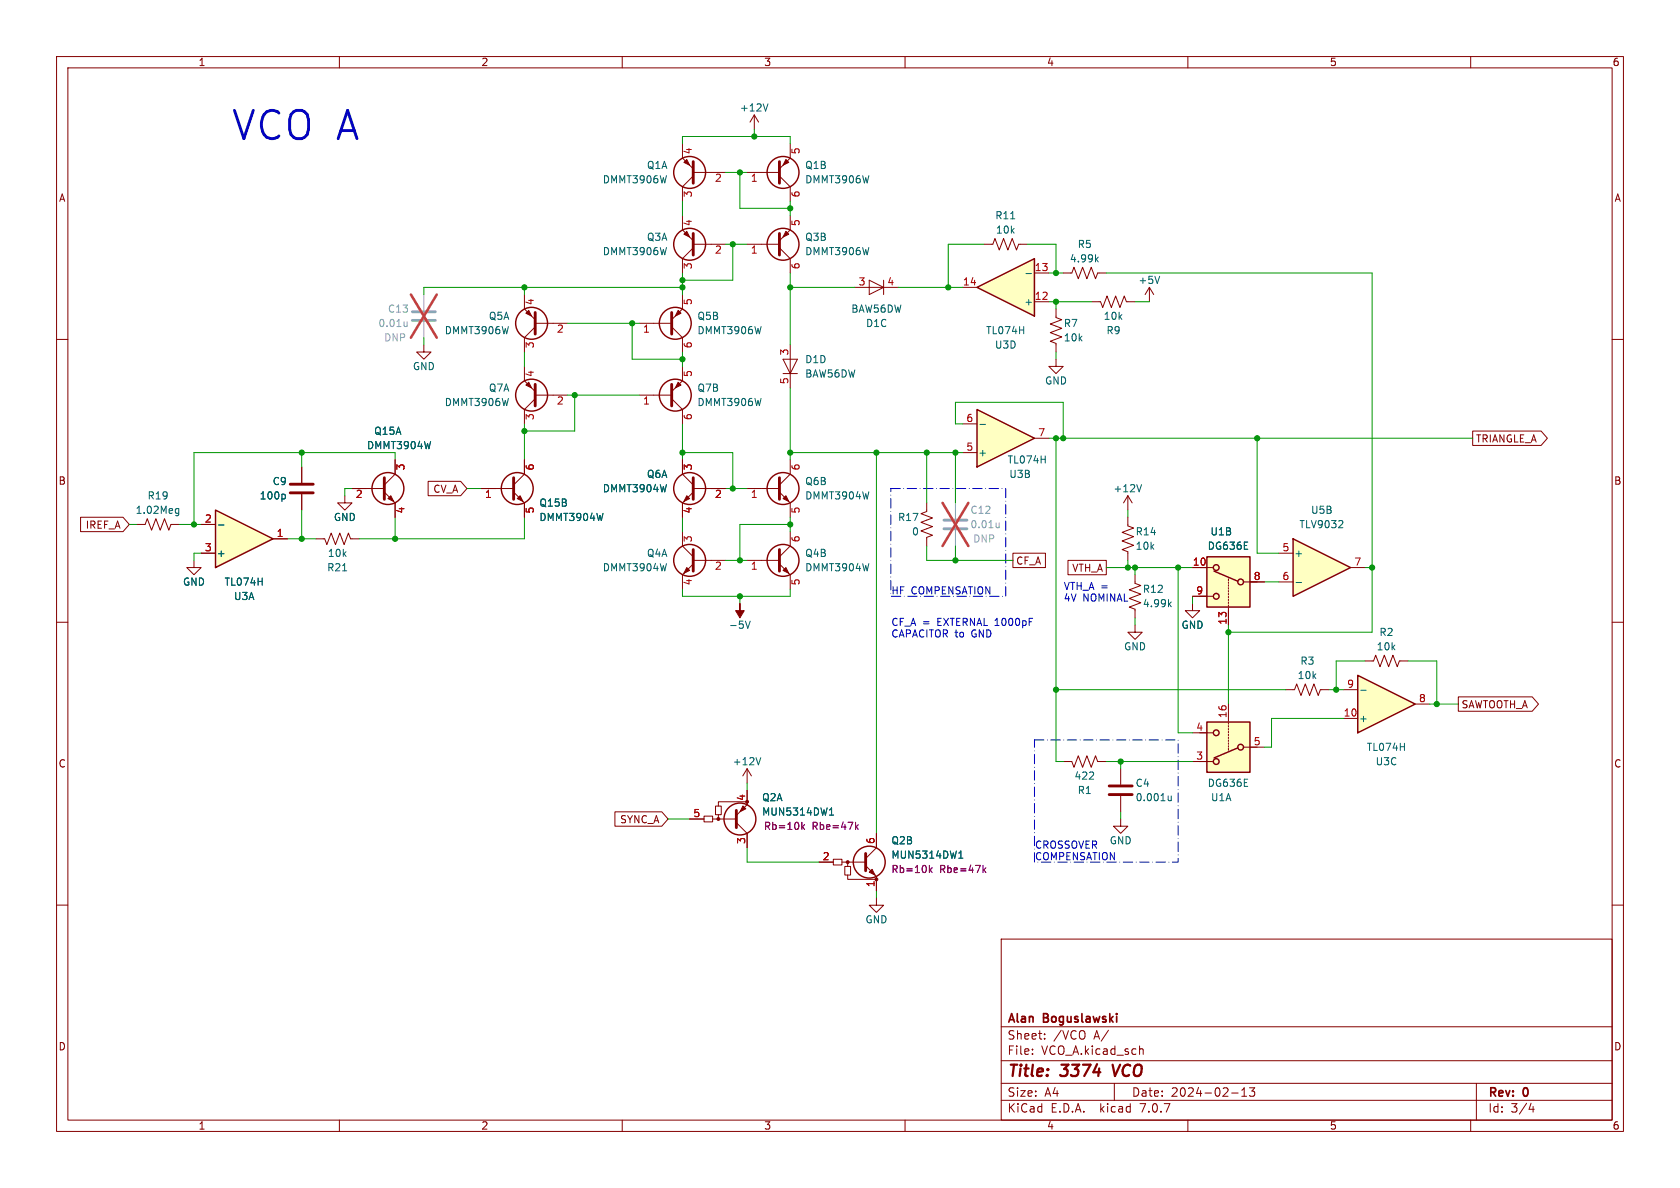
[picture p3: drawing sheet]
<svg xmlns="http://www.w3.org/2000/svg" width="297mm" height="210mm" viewBox="0 0 297 210" stroke-linecap="round" stroke-linejoin="round" font-family="sans-serif">
<g fill="none" stroke="#840000" stroke-width=".18">
<path d="M10 10h277v190h-277zM12 12h273v186h-273zM60 10v2M110 10v2M160 10v2M210 10v2M260 10v2M10 60h2M92.7 52.1v2.5l1.9 1.9M94.6 57.2h5.7M94.6 57.8l-1.9 1.9v2.5M151.1 50.8h7.6"/>
<path d="M153.7 49.5l2.5 1.3-2.5 1.3zM156.2 49.5v2.6M285 60h2M92.7 64.8v2.5l1.9 1.9M94.6 70.5l-1.9 1.9v2.5M94.6 69.9h5.7M138.4 63.5h2.6l-1.3 2.5zM138.4 66h2.6M139.7 61v7.6M132.1 86.4h5.7M137.8 87l1.9 1.9v2.5M139.7 81.3v2.5l-1.9 1.9"/>
<path d="M199.4 91.4v1.6l1 .3-2 .8 2 .8-2 .7 2 .8-2 .8 1 .3v1.6M10 110h2M285 110h2M198.1 135.9v2.8M210.8 129.5h3.6M210.8 134.6h3.6M217.2 124.5v3M217.2 127.8v.2M217.2 128.3v.2M217.2 128.8v.2M217.2 129.3v.2M217.2 129.8v.2"/>
<path d="M217.2 130.3v.3M217.2 130.8v.3M217.2 131.3v.3M217.2 131.8v.3M217.2 132.3v.3M220 132.1h3.5M227.3 121.9h1.6l.3-1 .8 2 .8-2 .7 2 .8-2 .7 2 .4-1h1.5M10 160h2M198.1 144.8v1.3h1.3l-1.3 1.2-1.3-1.2h1.3M198.1 140.7v2.8M285 160h2M177 166h108v32h-108z"/>
<path d="M60 198v2M110 198v2M160 198v2M177 194.5h108M177 191.5h108M177 187.5h108M177 181.5h108M182.5 186.3v.1M182.5 185.5v.1M184.7 183.6v.1M184.7 182.8v.1M197 191.5v3"/>
<path d="M201.5 185.5h.5l.1 .9M210 198v2M217.7 193.2h1.2M219.5 193.8h.9M219.5 192.7l.5-.4v1.5M220.9 192.3h.9l-.5 .6 .4 .1v.7l-.2 .1h-.4l-.2-.1M260 198v2M261 191.5v6.5M270.7 195l-.4 1.1h.9M271 195.6v1"/>
</g>
<path d="M196.7 188.2l.4 2" fill="none" stroke="#840000" stroke-width=".4"/>
<path d="M94.6 55.2v3.9M94.6 67.9v3.9M137.8 84.5v3.8M196.1 138.9h4.1M196.1 140.5h4.1" fill="none" stroke="#840000" stroke-width=".51"/>
<g fill="#840000" stroke="#840000" stroke-width=".18">
<path d="M138.4 88.1l.5-.5 .5 1z"/>
<path d="M93 55.4l.5-.5 .5 1z"/>
<path d="M93.5 67.6l.5 1-1-.5z"/>
</g>
<g fill="none" stroke="#840000" stroke-width=".25">
<path d="M213.4 127.6h7.6v8.9h-7.6zM218.8 132.2l-4.2 1.8"/>
<circle cx="94" cy="57.1" r="2.82"/>
<circle cx="94" cy="69.8" r="2.82"/>
<circle cx="138.4" cy="86.4" r="2.82"/>
<circle cx="215" cy="129.5" r=".51"/>
<circle cx="215" cy="134.6" r=".51"/>
<circle cx="219.3" cy="132.1" r=".51"/>
</g>
<path d="M207.1 140.7v.8M207.1 141.4l-.2 .1h-.3" fill="none" stroke="#006464" stroke-width=".18"/>
<path d="M72.9 56.6h4.1M72.9 55.1h4.1" fill="none" stroke="#a1a1a1" stroke-width=".51"/>
<path d="M74.9 52.1v2.8M74.9 56.9v2.8" fill="none" stroke="#a1a1a1" stroke-width=".18"/>
<path d="M72 56.9v.8M72 57.6l-.4 .1" fill="none" stroke="#989898" stroke-width=".18"/>
<path d="M72.6 52.1l4.6 7.6M77.2 52.1l-4.6 7.6" fill="none" stroke="#eb3a3d" stroke-width=".46"/>
<path d="M213.4 127.6h7.6v8.9h-7.6z" fill="#ffffc2" stroke="#ffffc2" stroke-width=".18"/>
<path d="M228.6 95.3l10.2 5-10.2 5.1z" fill="#ffffc2"/>
<g fill="none" stroke="#840000" stroke-width=".25">
<path d="M213.4 98.4h7.6v8.9h-7.6zM228.6 95.3l10.2 5-10.2 5.1zM214.6 101l4.2 1.7"/>
<circle cx="121.9" cy="30.5" r="2.82"/>
<circle cx="138.4" cy="30.5" r="2.82"/>
<circle cx="119.4" cy="57.1" r="2.82"/>
<circle cx="121.9" cy="43.2" r="2.82"/>
<circle cx="119.4" cy="69.8" r="2.82"/>
<circle cx="68.6" cy="86.4" r="2.82"/>
<circle cx="91.4" cy="86.4" r="2.82"/>
<circle cx="138.4" cy="99.1" r="2.82"/>
<circle cx="215" cy="105.4" r=".51"/>
<circle cx="215" cy="100.3" r=".51"/>
<circle cx="219.3" cy="102.9" r=".51"/>
<circle cx="153.7" cy="152.4" r="2.82"/>
</g>
<g fill="none" stroke="#840000" stroke-width=".18">
<path d="M120.6 38.1v2.5l2 1.9M120.6 25.4v2.5l2 1.9M122.6 31.1l-2 1.9v2.6M122.6 30.5h5.7M132.1 30.5h5.7M137.8 31.1l1.9 1.9v2.6M139.7 25.4v2.5l-1.9 1.9M113 57.2h5.7M118.7 57.8l1.9 1.9v2.5M120.6 52.1v2.5l-1.9 1.9M122.6 43.8l-2 1.9v2.6M122.6 43.2h5.7"/>
<path d="M74.9 61v1.2h1.3l-1.3 1.3-1.2-1.3h1.2M113 69.9h5.7M118.7 70.5l1.9 1.9v2.5M120.6 64.8v2.5l-1.9 1.9M61 87.6v1.3h1.2l-1.2 1.3-1.3-1.3h1.3M62.2 86.4h5.7M67.9 87l1.9 1.9v2.5M69.8 81.3v2.5l-1.9 1.9M85.1 86.4h5.7M90.8 87l1.9 1.9v2.5M92.7 81.3v2.5l-1.9 1.9M132.1 99.1h5.7"/>
<path d="M137.8 99.7l1.9 1.9v2.5M139.7 94v2.5l-1.9 1.9M163.8 88.9v1.5l-1 .4 2 .8-2 .7 2 .8-2 .8 2 .7-1 .4v1.5M199.4 87.6l-.8 1.3M199.4 87.6v2.6M199.4 87.6l.8 1.3M226.1 97.8h2.5M210.8 106.7v1.3h1.3l-1.3 1.2-1.3-1.2h1.3M210.8 100.3h3.6M210.8 105.4h3.6M217.2 102.4v.2M217.2 102.9v.2"/>
<path d="M217.2 103.4v.2M217.2 103.9v.2M217.2 104.4v.2M217.2 104.9v.3M217.2 105.4v.3M217.2 105.9v.3M217.2 106.4v.3M217.2 106.9v.3M217.2 107.4v3.1M220 102.9h3.5M226.1 102.9h2.5M238.8 100.3h2.5"/>
<path d="M241.3 116.8h1.5l.4-1 .8 2.1 .7-2.1 .8 2.1 .8-2.1 .7 2.1 .4-1.1h1.5M144.8 152.4h2.5M147.3 151.9h1.5v1h-1.5zM148.8 152.4h4.1M149.4 153.2h1v1.5h-1zM149.9 154.7v.7h5M149.9 152.4v.8M153 153l1.9 1.9v2.6M154.9 147.3v2.6l-1.9 1.9"/>
</g>
<path d="M201.8 85.7l-.4 1.2M237.3 92.1l.1 .2-.1 .3-.7 .7h.8M131.8 109.8l.4 1.3 .4-1.3M229.1 103h1M169.5 151.7h.7M169.6 150.7l.3-.3v1.3" fill="none" stroke="#006464" stroke-width=".18"/>
<path d="M122.6 28.6v3.8M137.8 28.6v3.8M118.7 55.2v3.9M122.6 41.3v3.8M118.7 67.9v3.9M67.9 84.5v3.8M90.8 84.5v3.8M137.8 97.2v3.8M153 150.9v3" fill="none" stroke="#840000" stroke-width=".51"/>
<g fill="#840000" stroke="#840000" stroke-width=".18">
<path d="M68.6 88.1l.5-.5 .5 1z"/>
<path d="M138.9 28.2l.5 .5-1 .5z"/>
<path d="M91.4 88.1l.5-.5 .6 1z"/>
<path d="M153.7 154.2l.5-.5 .5 1z"/>
<path d="M119.9 67.6l.5 .5-1 .5z"/>
<path d="M119.9 54.9l.5 .5-1 .5z"/>
<path d="M120.9 41.4l.5-.5 .5 1z"/>
<path d="M130.8 106.7v1.3h.8l-.8 1.2-.8-1.2h.8z"/>
<path d="M138.4 100.8l.5-.5 .5 1z"/>
<path d="M120.9 28.7l.5-.5 .5 1z"/>
<circle cx="149.9" cy="152.4" r=".25"/>
<circle cx="154.9" cy="155.4" r=".25"/>
</g>
<path d="M166.9 93.5h4M166.9 91.9h4" fill="none" stroke="#a1a1a1" stroke-width=".51"/>
<path d="M168.9 88.9v2.8M168.9 93.7v2.8" fill="none" stroke="#a1a1a1" stroke-width=".18"/>
<path d="M176.6 92.4v.9M176.6 93.2l-.3 .1" fill="none" stroke="#989898" stroke-width=".18"/>
<path d="M166.6 88.9l4.6 7.6M171.2 88.9l-4.6 7.6" fill="none" stroke="#eb3a3d" stroke-width=".46"/>
<path d="M164.3 153v1.2M164.4 153.8l.4 .4M164.8 153.4l-.5 .5M173.9 153.8l.4 .4M174.3 153.4l-.5 .5" fill="none" stroke="#840084" stroke-width=".18"/>
<path d="M213.4 98.4h7.6v8.9h-7.6z" fill="#ffffc2" stroke="#ffffc2" stroke-width=".18"/>
<path d="M240 119.4l10.2 5.1-10.2 5z" fill="#ffffc2"/>
<g fill="none" stroke="#840000" stroke-width=".25">
<path d="M240 119.4l10.2 5.1-10.2 5z"/>
<circle cx="121.9" cy="86.4" r="2.82"/>
<circle cx="121.9" cy="99.1" r="2.82"/>
<circle cx="130.8" cy="144.8" r="2.82"/>
</g>
<g fill="none" stroke="#840000" stroke-width=".18">
<path d="M133.3 20.3l-.7 1.3M133.3 20.3v2.6M133.3 20.3l.8 1.3M174 43.2h1.5l.4-1 .8 2 .7-2 .8 2 .7-2 .8 2 .4-1h1.5M186.7 54.6v1.5l1 .4-2 .8 2 .7-2 .8 2 .8-2 .7 1 .4v1.5M188 48.3h1.5l.4-1.1 .7 2.1 .8-2.1 .8 2.1 .7-2.1 .8 2.1 .4-1h1.5M193 53.3h1.6l.3 1.1 .8-2.1 .8 2.1 .7-2.1 .8 2.1 .8-2.1 .3 1h1.6M203.2 50.8l-.8 1.3M203.2 50.8v2.5M203.2 50.8l.8 1.3M186.7 63.5v1.3h1.3l-1.3 1.2-1.3-1.2h1.3M120.6 81.3v2.5l2 1.9"/>
<path d="M120.6 94v2.5l2 1.9M122.6 87l-2 1.9v2.5M122.6 99.7l-2 1.9v2.5M122.6 86.4h5.7M122.6 99.1h5.7M132.1 139.7v2.5l-1.9 1.9M132.1 135.9v2.5M132.1 135.9l-.8 1.3M132.1 135.9l.7 1.3M237.5 127h2.5M237.5 121.9h2.5M250.2 124.5h2.5"/>
<path d="M121.9 144.8h2.6M124.5 144.3h1.5v1h-1.5zM126 144.8h4M126.5 142.5h1v1.5h-1zM127 144v.8M130.2 145.4l1.9 1.9v2.6M132.1 141.7h-5.1v.8M154.9 158.8v1.2h1.3l-1.3 1.3-1.2-1.3h1.2"/>
</g>
<path d="M135.8 18.4l-.5 1.2M178.7 38.7h.7M193.8 45.8l.4 .5M194.2 45.5l-.5 .4M205 48.8l-.4 1.3M134.5 133.9l-.4 1.3M240.6 122h.9M146.6 144.1h.8M146.8 143.1l.2-.3v1.3" fill="none" stroke="#006464" stroke-width=".18"/>
<g fill="#840000" stroke="#840000" stroke-width=".18">
<path d="M131.3 142.5l.6 .5-1.1 .5z"/>
<path d="M121.4 87.6l.5 .5-1 .5z"/>
<path d="M121.4 100.3l.5 .5-1 .5z"/>
<circle cx="127" cy="144.8" r=".25"/>
</g>
<path d="M122.6 84.5v3.8M122.6 97.2v3.8M130.2 143.3v3" fill="none" stroke="#840000" stroke-width=".51"/>
<path d="M141.8 145.4v1.2M141.9 146.1l.3 .5M142.2 145.8l-.4 .5M151.4 146.1l.3 .5M151.7 145.8l-.4 .5" fill="none" stroke="#840084" stroke-width=".18"/>
<path d="M172.7 50.8l10.2-5.1v10.2z" fill="#ffffc2"/>
<path d="M172.7 50.8l10.2-5.1v10.2z" fill="none" stroke="#840000" stroke-width=".25"/>
<path d="M170.2 50.8h2.5M182.9 53.3h2.5M182.9 48.3h2.5" fill="none" stroke="#840000" stroke-width=".18"/>
<path d="M181.4 48.4h1" fill="none" stroke="#006464" stroke-width=".18"/>
<path d="M172.7 72.4l10.2 5.1-10.2 5.1z" fill="#ffffc2"/>
<path d="M172.7 72.4l10.2 5.1-10.2 5.1z" fill="none" stroke="#840000" stroke-width=".25"/>
<path d="M170.2 74.9h2.5M182.9 77.5h2.5M55.9 95.3h1.5l.4 1 .7-2.1 .8 2.1 .8-2.1 .7 2.1 .8-2.1 .4 1.1h1.5M170.2 80h2.5" fill="none" stroke="#840000" stroke-width=".18"/>
<path d="M173.2 75h1M60.6 100.9h.7" fill="none" stroke="#006464" stroke-width=".18"/>
<path d="M38.1 90.2l10.2 5.1-10.2 5z" fill="#ffffc2"/>
<g fill="none" stroke="#840000" stroke-width=".25">
<path d="M38.1 90.2l10.2 5.1-10.2 5z"/>
<circle cx="138.4" cy="43.2" r="2.82"/>
</g>
<g fill="none" stroke="#840000" stroke-width=".18">
<path d="M139.7 38.1v2.5l-1.9 1.9M132.1 43.2h5.7M137.8 43.8l1.9 1.9v2.6M260.3 76.2h12.1l1.2 1.3-1.2 1.2h-12.1zM14.2 91.4h7.5l1.2 1.3-1.2 1.3h-7.5zM24.1 92.7h1.6l.3-1 .8 2 .8-2 .7 2 .8-2 .7 2 .4-1h1.5M34.3 99.1v1.2h1.3l-1.3 1.3-1.3-1.3h1.3M35.6 92.7h2.5M35.6 97.8h2.5M48.3 95.3h2.5M53.3 82.6v2.7M53.3 87.4v2.8"/>
<path d="M62.2 86.4h2.6M69.8 81.3v2.5M69.8 88.9v2.5M75.7 85.1h5.7l1.1 1.3-1.1 1.2h-5.7zM85.1 86.4h2.5M92.7 81.3v2.5M92.7 88.9v2.5M120.6 81.3v2.5M120.6 88.9v2.5M125.7 86.4h2.6M179.1 97.8h5.7v2.5h-5.7zM188.8 99.1h6.8v2.5h-6.8z"/>
<path d="M200.7 101.6v1.5l1 .4-2.1 .8 2.1 .7-2.1 .8 2.1 .8-2.1 .7 1.1 .4v1.5M200.7 110.5v1.3h1.2l-1.2 1.2-1.3-1.2h1.3M210.8 100.3h2.6M210.8 105.4h2.6M217.2 108v2.5M221 102.9h2.5M132.1 139.7v2.5M188 134.6h1.5l.4 1 .7-2 .8 2 .8-2 .7 2 .8-2 .4 1h1.5M257.8 123.2h13.1l1.1 1.3-1.1 1.2h-13.1zM108.7 143.5h8.3l1.1 1.3-1.1 1.3h-8.3zM121.9 144.8h2.6M132.1 147.3v2.6"/>
<path d="M144.8 152.4h2.5M154.9 147.3v2.6M154.9 154.9v2.6"/>
</g>
<g fill="none" stroke="#006464" stroke-width=".18">
<path d="M31.2 89.9l.4 .1M31.6 89.9v1l-.1 .2-.3 .1M31.6 90.7h-.4M38.6 92.8h1M50.2 87.4l.2 .2v.4l-.2 .2M206.7 106.8l.4 .5M207.1 106.4l-.5 .5M192.6 137.7h.7M193.3 136.6v.4M146.6 144.1h.8M146.8 143.1l.2-.3v1.3M169.5 151.7h.7"/>
<path d="M169.6 150.7l.3-.3v1.3"/>
</g>
<path d="M137.8 41.3v3.8M51.3 87.1h4.1M51.3 85.6h4.1" fill="none" stroke="#840000" stroke-width=".51"/>
<path d="M138.9 40.9l.5 .5-1 .5z" fill="#840000" stroke="#840000" stroke-width=".18"/>
<path d="M157.5 86.4h20.3v19h-20.3v-19M182.9 130.8h25.4v21.6h-25.4v-21.6" fill="none" stroke="#0000c2" stroke-width=".18" stroke-dasharray="1.7 .6 0 .6"/>
<g fill="none" stroke="#009600" stroke-width=".18">
<path d="M120.6 25.4v-1.3h19.1v1.3M120.6 35.6v2.5M128.3 30.5h3.8M130.8 30.5v6.3h8.9M133.3 22.9v1.2M139.7 35.6v2.5M74.9 59.7v1.3M92.7 50.8v1.3M100.3 57.2h12.7M111.8 57.2v6.3h8.8M120.6 48.3v3.8M120.6 50.8h-45.7v1.3"/>
<path d="M128.3 43.2h3.8M129.5 43.2v6.3h-8.9M139.7 50.8h11.4M139.7 48.3v12.7M158.7 50.8h11.5M174 43.2h-6.4v7.6M181.6 43.2h5.1v5.1M185.4 48.3h2.6M185.4 53.3h7.6M186.7 53.3v1.3M195.6 48.3h47v63.5h-25.4M200.7 53.3h2.5"/>
<path d="M92.7 62.2v2.6M92.7 74.9v6.4M100.3 69.9h12.7M101.6 69.9v6.3h-8.9M120.6 62.2v2.6M120.6 74.9v6.4M139.7 68.6v12.7M170.2 74.9h-1.3v-3.8h19.1v6.4M185.4 77.5h74.9M186.7 62.2v1.3M186.7 77.5v57.1h1.3M222.2 77.5v20.3h3.9"/>
<path d="M22.9 92.7h1.2M31.7 92.7h3.9M35.6 97.8h-1.3v1.3M50.8 95.3h5.1M53.3 80v2.6M53.3 90.2v5.1M62.2 86.4h-1.2v1.2M69.8 81.3v-1.3h-35.5v12.7M69.8 91.4v3.9M82.5 86.4h2.6M92.7 91.4v3.9h-29.2M120.6 80h8.9v6.4"/>
<path d="M120.6 91.4v2.6M128.3 86.4h3.8M128.3 99.1h3.8M139.7 80h30.5M139.7 92.7h-8.9v6.4M139.7 91.4v2.6M154.9 80v67.3M163.8 96.5v2.6h15.3M163.8 80v8.9M168.9 80v8.9M168.9 96.5v2.6M199.4 90.2v1.2"/>
<path d="M199.4 99.1v1.2M120.6 104.1v1.3h19.1v-1.3M130.8 105.4v1.3M195.6 100.3h15.2M200.7 100.3v1.3M200.7 109.2v1.3M208.3 100.3v29.2h2.5M210.8 105.4v1.3M217.2 110.5v14M223.5 102.9h2.6M241.3 116.8h-5.1v5.1M241.3 100.3h1.3"/>
<path d="M248.9 116.8h5.1v7.7M132.1 138.4v1.3M186.7 121.9h40.6M195.6 134.6h15.2M198.1 134.6v1.3M234.9 121.9h2.6M237.5 127h-12.7v5.1h-1.3M252.7 124.5h5.1M118.1 144.8h3.8M132.1 149.9v2.5h12.7M154.9 157.5v1.3M198.1 143.5v1.3"/>
</g>
<path d="M141.8 145.4v1.2M141.9 146.1l.3 .5M142.2 145.8l-.4 .5M151.4 146.1l.3 .5M151.7 145.8l-.4 .5M164.3 153v1.2M164.4 153.8l.4 .4M164.8 153.4l-.5 .5M173.9 153.8l.4 .4M174.3 153.4l-.5 .5" fill="none" stroke="#840084" stroke-width=".18"/>
<g fill="#009600" stroke="#009600" stroke-width=".18">
<circle cx="154.9" cy="80" r=".46"/>
<circle cx="139.7" cy="50.8" r=".46"/>
<circle cx="120.6" cy="63.5" r=".46"/>
<circle cx="130.8" cy="105.4" r=".46"/>
<circle cx="130.8" cy="99.1" r=".46"/>
<circle cx="129.5" cy="86.4" r=".46"/>
<circle cx="139.7" cy="92.7" r=".46"/>
<circle cx="139.7" cy="80" r=".46"/>
<circle cx="217.2" cy="111.8" r=".46"/>
<circle cx="222.2" cy="77.5" r=".46"/>
<circle cx="254" cy="124.5" r=".46"/>
<circle cx="242.6" cy="100.3" r=".46"/>
<circle cx="236.2" cy="121.9" r=".46"/>
<circle cx="120.6" cy="80" r=".46"/>
<circle cx="101.6" cy="69.9" r=".46"/>
<circle cx="111.8" cy="57.2" r=".46"/>
<circle cx="92.7" cy="76.2" r=".46"/>
<circle cx="92.7" cy="50.8" r=".46"/>
<circle cx="186.7" cy="77.5" r=".46"/>
<circle cx="168.9" cy="80" r=".46"/>
<circle cx="168.9" cy="99.1" r=".46"/>
<circle cx="163.8" cy="80" r=".46"/>
<circle cx="186.7" cy="53.3" r=".46"/>
<circle cx="186.7" cy="48.3" r=".46"/>
<circle cx="188" cy="77.5" r=".46"/>
<circle cx="167.6" cy="50.8" r=".46"/>
<circle cx="69.8" cy="95.3" r=".46"/>
<circle cx="34.3" cy="92.7" r=".46"/>
<circle cx="53.3" cy="95.3" r=".46"/>
<circle cx="53.3" cy="80" r=".46"/>
<circle cx="186.7" cy="121.9" r=".46"/>
<circle cx="200.7" cy="100.3" r=".46"/>
<circle cx="199.4" cy="100.3" r=".46"/>
<circle cx="198.1" cy="134.6" r=".46"/>
<circle cx="208.3" cy="100.3" r=".46"/>
<circle cx="129.5" cy="43.2" r=".46"/>
<circle cx="120.6" cy="49.5" r=".46"/>
<circle cx="120.6" cy="50.8" r=".46"/>
<circle cx="133.3" cy="24.1" r=".46"/>
<circle cx="130.8" cy="30.5" r=".46"/>
<circle cx="139.7" cy="36.8" r=".46"/>
</g>
<text font-size="7" fill="#0000c2" x="40.6" y="25.2">VCO A</text>
<g font-size="2.8" fill="#840000">
<text x="178" y="190.9">Title:</text>
<text x="187.7" y="190.9">3374</text>
<text x="197.6" y="190.9">VCO</text>
</g>
<g font-size="2.1" fill="#840000">
<text x="178" y="184">Sheet:</text>
<text x="178" y="181.2">Alan</text>
<text x="184.5" y="181.2">Boguslawski</text>
<text x="186.2" y="184">/VCO</text>
<text x="193.5" y="184">A/</text>
<text x="178" y="186.7">File:</text>
<text x="184.1" y="186.7">VCO_A.kicad_sch</text>
<text x="178" y="196.9">KiCad</text>
<text x="178" y="194.1">Size:</text>
<text x="184.7" y="194.1">A4</text>
<text x="185.7" y="196.9">E.D.A.</text>
<text x="194.6" y="196.9">kicad</text>
<text x="200" y="194.1">Date:</text>
<text x="201.8" y="196.9">7.0.7</text>
<text x="207" y="194.1">2024-02-13</text>
<text x="263" y="194.3">Rev:</text>
<text x="263" y="196.9">Id:</text>
<text x="267.1" y="196.9">3/4</text>
<text x="269.4" y="194.3">0</text>
</g>
<g font-size="1.8" fill="#840000">
<text x="35" y="11.9">1</text>
<text x="85" y="11.9">2</text>
<text x="135" y="11.9">3</text>
<text x="185" y="11.9">4</text>
<text x="235" y="11.9">5</text>
<text x="285" y="11.9">6</text>
<text x="10.3" y="35.9">A</text>
<text x="285.3" y="35.9">A</text>
<text x="260.8" y="78.4">TRIANGLE_A</text>
<text x="10.3" y="85.9">B</text>
<text x="76.5" y="87.3">CV_A</text>
<text x="285.3" y="85.9">B</text>
<text x="15.1" y="93.7">IREF_A</text>
<text x="179.5" y="100">CF_A</text>
<text x="189.5" y="101.3">VTH_A</text>
<text x="258.3" y="125.4">SAWTOOTH_A</text>
<text x="10.3" y="135.9">C</text>
<text x="285.3" y="135.9">C</text>
<text x="109.5" y="145.7">SYNC_A</text>
<text x="10.3" y="185.9">D</text>
<text x="285.3" y="185.9">D</text>
<text x="35" y="199.9">1</text>
<text x="85" y="199.9">2</text>
<text x="135" y="199.9">3</text>
<text x="185" y="199.9">4</text>
<text x="235" y="199.9">5</text>
<text x="285" y="199.9">6</text>
</g>
<g font-size="1.8" fill="#006464">
<text x="130.7" y="19.9">+12V</text>
<text x="106.5" y="32.6">DMMT3906W</text>
<text x="114.3" y="30.1">Q1A</text>
<text x="142.2" y="30.1">Q1B</text>
<text x="142.2" y="32.6">DMMT3906W</text>
<text x="175.9" y="39">R11</text>
<text x="176" y="41.5">10k</text>
<text x="106.5" y="45.3">DMMT3906W</text>
<text x="114.3" y="42.8">Q3A</text>
<text x="142.2" y="42.8">Q3B</text>
<text x="142.2" y="45.3">DMMT3906W</text>
<text x="189" y="46.6">4.99k</text>
<text x="190.4" y="44">R5</text>
<text x="201.2" y="50.4">+5V</text>
<text x="78.5" y="59.3">DMMT3906W</text>
<text x="86.3" y="56.7">Q5A</text>
<text x="123.2" y="56.7">Q5B</text>
<text x="123.2" y="59.3">DMMT3906W</text>
<text x="150.4" y="55.5">BAW56DW</text>
<text x="153" y="58">D1C</text>
<text x="174.2" y="59.3">TL074H</text>
<text x="181" y="54.2">+</text>
<text x="188" y="58">R7</text>
<text x="195" y="56.7">10k</text>
<text x="195.5" y="59.3">R9</text>
<text x="72.9" y="65.6">GND</text>
<text x="142.2" y="64.4">D1D</text>
<text x="175.8" y="61.8">U3D</text>
<text x="188" y="60.6">10k</text>
<text x="78.5" y="72">DMMT3906W</text>
<text x="86.3" y="69.4">Q7A</text>
<text x="123.2" y="69.4">Q7B</text>
<text x="123.2" y="72">DMMT3906W</text>
<text x="142.2" y="66.9">BAW56DW</text>
<text x="184.7" y="68.2">GND</text>
<text x="66" y="77.1">Q15A</text>
<text x="64.8" y="79.6">DMMT3904W</text>
<text x="172.8" y="80.9">+</text>
<text x="178" y="82.1">TL074H</text>
<text x="26" y="88.5">R19</text>
<text x="45.8" y="88.5">100p</text>
<text x="48.1" y="86">C9</text>
<text x="95.3" y="89.8">Q15B</text>
<text x="106.5" y="87.2">DMMT3904W</text>
<text x="114.3" y="84.7">Q6A</text>
<text x="142.2" y="86">Q6B</text>
<text x="142.2" y="88.5">DMMT3904W</text>
<text x="178.3" y="84.7">U3B</text>
<text x="196.7" y="87.2">+12V</text>
<text x="23.9" y="91">1.02Meg</text>
<text x="58.9" y="92.3">GND</text>
<text x="95.3" y="92.3">DMMT3904W</text>
<text x="158.7" y="92.3">R17</text>
<text x="161.1" y="94.8">0</text>
<text x="200.7" y="94.8">R14</text>
<text x="213.9" y="94.8">U1B</text>
<text x="229.6" y="93.6">TLV9032</text>
<text x="231.7" y="91">U5B</text>
<text x="38.2" y="98.7">+</text>
<text x="57.7" y="101.2">R21</text>
<text x="57.9" y="98.7">10k</text>
<text x="106.5" y="101.2">DMMT3904W</text>
<text x="114.3" y="98.7">Q4A</text>
<text x="142.2" y="98.7">Q4B</text>
<text x="142.2" y="101.2">DMMT3904W</text>
<text x="200.7" y="97.4">10k</text>
<text x="213.4" y="97.4">DG636E</text>
<text x="228.7" y="98.7">+</text>
<text x="32.3" y="103.7">GND</text>
<text x="39.6" y="103.7">TL074H</text>
<text x="41.3" y="106.3">U3A</text>
<text x="201.9" y="105">R12</text>
<text x="201.9" y="107.5">4.99k</text>
<text x="128.8" y="111.4">-5V</text>
<text x="208.8" y="111.4">GND</text>
<text x="243.8" y="112.6">R2</text>
<text x="198.6" y="115.2">GND</text>
<text x="229.8" y="117.7">R3</text>
<text x="243.3" y="115.2">10k</text>
<text x="229.3" y="120.2">10k</text>
<text x="240.2" y="127.9">+</text>
<text x="129.4" y="135.5">+12V</text>
<text x="241.5" y="132.9">TL074H</text>
<text x="243.1" y="135.5">U3C</text>
<text x="134.6" y="141.8">Q2A</text>
<text x="189.9" y="138">422</text>
<text x="190.4" y="140.6">R1</text>
<text x="200.7" y="139.3">C4</text>
<text x="200.7" y="141.8">0.001u</text>
<text x="213.4" y="139.3">DG636E</text>
<text x="214" y="141.8">U1A</text>
<text x="134.6" y="144.4">MUN5314DW1</text>
<text x="157.5" y="149.5">Q2B</text>
<text x="196.1" y="149.5">GND</text>
<text x="157.5" y="152">MUN5314DW1</text>
<text x="152.9" y="163.4">GND</text>
</g>
<g font-size="1.8" fill="#a90000">
<text x="122.6" y="27.4" transform="rotate(-90 122.6 27.4)">4</text>
<text x="141.7" y="27.4" transform="rotate(-90 141.7 27.4)">5</text>
<text x="122.6" y="35" transform="rotate(-90 122.6 35)">3</text>
<text x="126.3" y="32.5">2</text>
<text x="132.6" y="32.5">1</text>
<text x="141.7" y="35" transform="rotate(-90 141.7 35)">6</text>
<text x="122.6" y="40.1" transform="rotate(-90 122.6 40.1)">4</text>
<text x="141.7" y="40.1" transform="rotate(-90 141.7 40.1)">5</text>
<text x="122.6" y="47.7" transform="rotate(-90 122.6 47.7)">3</text>
<text x="126.3" y="45.2">2</text>
<text x="132.6" y="45.2">1</text>
<text x="141.7" y="47.7" transform="rotate(-90 141.7 47.7)">6</text>
<text x="151.7" y="50.5">3</text>
<text x="156.8" y="50.5">4</text>
<text x="170.1" y="50.5">14</text>
<text x="182.8" y="53.1">12</text>
<text x="182.8" y="48">13</text>
<text x="94.7" y="54" transform="rotate(-90 94.7 54)">4</text>
<text x="98.4" y="59.1">2</text>
<text x="113.6" y="59.1">1</text>
<text x="122.6" y="54" transform="rotate(-90 122.6 54)">5</text>
<text x="94.7" y="61.7" transform="rotate(-90 94.7 61.7)">3</text>
<text x="122.6" y="61.7" transform="rotate(-90 122.6 61.7)">6</text>
<text x="139.4" y="62.9" transform="rotate(-90 139.4 62.9)">3</text>
<text x="94.7" y="66.7" transform="rotate(-90 94.7 66.7)">4</text>
<text x="98.4" y="71.8">2</text>
<text x="113.6" y="71.8">1</text>
<text x="122.6" y="66.7" transform="rotate(-90 122.6 66.7)">5</text>
<text x="139.4" y="68" transform="rotate(-90 139.4 68)">5</text>
<text x="94.7" y="74.4" transform="rotate(-90 94.7 74.4)">3</text>
<text x="122.6" y="74.4" transform="rotate(-90 122.6 74.4)">6</text>
<text x="170.7" y="74.7">6</text>
<text x="183.4" y="77.2">7</text>
<text x="71.8" y="83.3" transform="rotate(-90 71.8 83.3)">3</text>
<text x="94.7" y="83.3" transform="rotate(-90 94.7 83.3)">6</text>
<text x="122.6" y="83.3" transform="rotate(-90 122.6 83.3)">3</text>
<text x="141.7" y="83.3" transform="rotate(-90 141.7 83.3)">6</text>
<text x="170.7" y="79.8">5</text>
<text x="62.8" y="88.3">2</text>
<text x="85.7" y="88.3">1</text>
<text x="126.3" y="88.3">2</text>
<text x="132.6" y="88.3">1</text>
<text x="36.1" y="92.5">2</text>
<text x="48.8" y="95">1</text>
<text x="71.8" y="90.9" transform="rotate(-90 71.8 90.9)">4</text>
<text x="94.7" y="90.9" transform="rotate(-90 94.7 90.9)">5</text>
<text x="122.6" y="96" transform="rotate(-90 122.6 96)">3</text>
<text x="122.6" y="90.9" transform="rotate(-90 122.6 90.9)">4</text>
<text x="141.7" y="96" transform="rotate(-90 141.7 96)">6</text>
<text x="141.7" y="90.9" transform="rotate(-90 141.7 90.9)">5</text>
<text x="36.1" y="97.5">3</text>
<text x="126.3" y="101">2</text>
<text x="132.6" y="101">1</text>
<text x="210.8" y="100.1">10</text>
<text x="226.6" y="97.5">5</text>
<text x="239.3" y="100.1">7</text>
<text x="122.6" y="103.6" transform="rotate(-90 122.6 103.6)">4</text>
<text x="141.7" y="103.6" transform="rotate(-90 141.7 103.6)">5</text>
<text x="211.4" y="105.2">9</text>
<text x="221.5" y="102.6">8</text>
<text x="226.6" y="102.6">6</text>
<text x="216.9" y="110.5" transform="rotate(-90 216.9 110.5)">13</text>
<text x="238.1" y="121.7">9</text>
<text x="250.8" y="124.2">8</text>
<text x="211.4" y="129.3">4</text>
<text x="216.9" y="127" transform="rotate(-90 216.9 127)">16</text>
<text x="221.5" y="131.8">5</text>
<text x="237.4" y="126.7">10</text>
<text x="211.4" y="134.4">3</text>
<text x="131.8" y="141.7" transform="rotate(-90 131.8 141.7)">4</text>
<text x="122.5" y="144.5">5</text>
<text x="131.8" y="149.3" transform="rotate(-90 131.8 149.3)">3</text>
<text x="154.7" y="149.3" transform="rotate(-90 154.7 149.3)">6</text>
<text x="145.3" y="152.1">2</text>
<text x="154.7" y="156.9" transform="rotate(-90 154.7 156.9)">1</text>
</g>
<g font-size="1.8" fill="#989898">
<text x="66.8" y="58">0.01u</text>
<text x="68.5" y="55.5">C13</text>
<text x="171.5" y="93.6">0.01u</text>
<text x="171.5" y="91">C12</text>
</g>
<g font-size="1.8" fill="#a1a1a1">
<text x="67.8" y="60.6">DNP</text>
<text x="172" y="96.1">DNP</text>
</g>
<g font-size="1.8" fill="#0000c2">
<text x="157.5" y="105.2">HF COMPENSATION</text>
<text x="188" y="104.4">VTH_A =</text>
<text x="188" y="106.4">4V</text>
<text x="191.4" y="106.4">NOMINAL</text>
<text x="157.5" y="110.7">CF_A =</text>
<text x="157.5" y="112.8">CAPACITOR to</text>
<text x="165.8" y="110.7">EXTERNAL 1000pF</text>
<text x="171.9" y="112.8">GND</text>
<text x="182.9" y="150.1">CROSSOVER</text>
<text x="182.9" y="152.2">COMPENSATION</text>
</g>
<g font-size="1.8" fill="#840084">
<text x="134.9" y="146.9">Rb=10k</text>
<text x="143.6" y="146.9">Rbe=47k</text>
<text x="157.5" y="154.5">Rb=10k</text>
<text x="166.1" y="154.5">Rbe=47k</text>
</g>
</svg>
